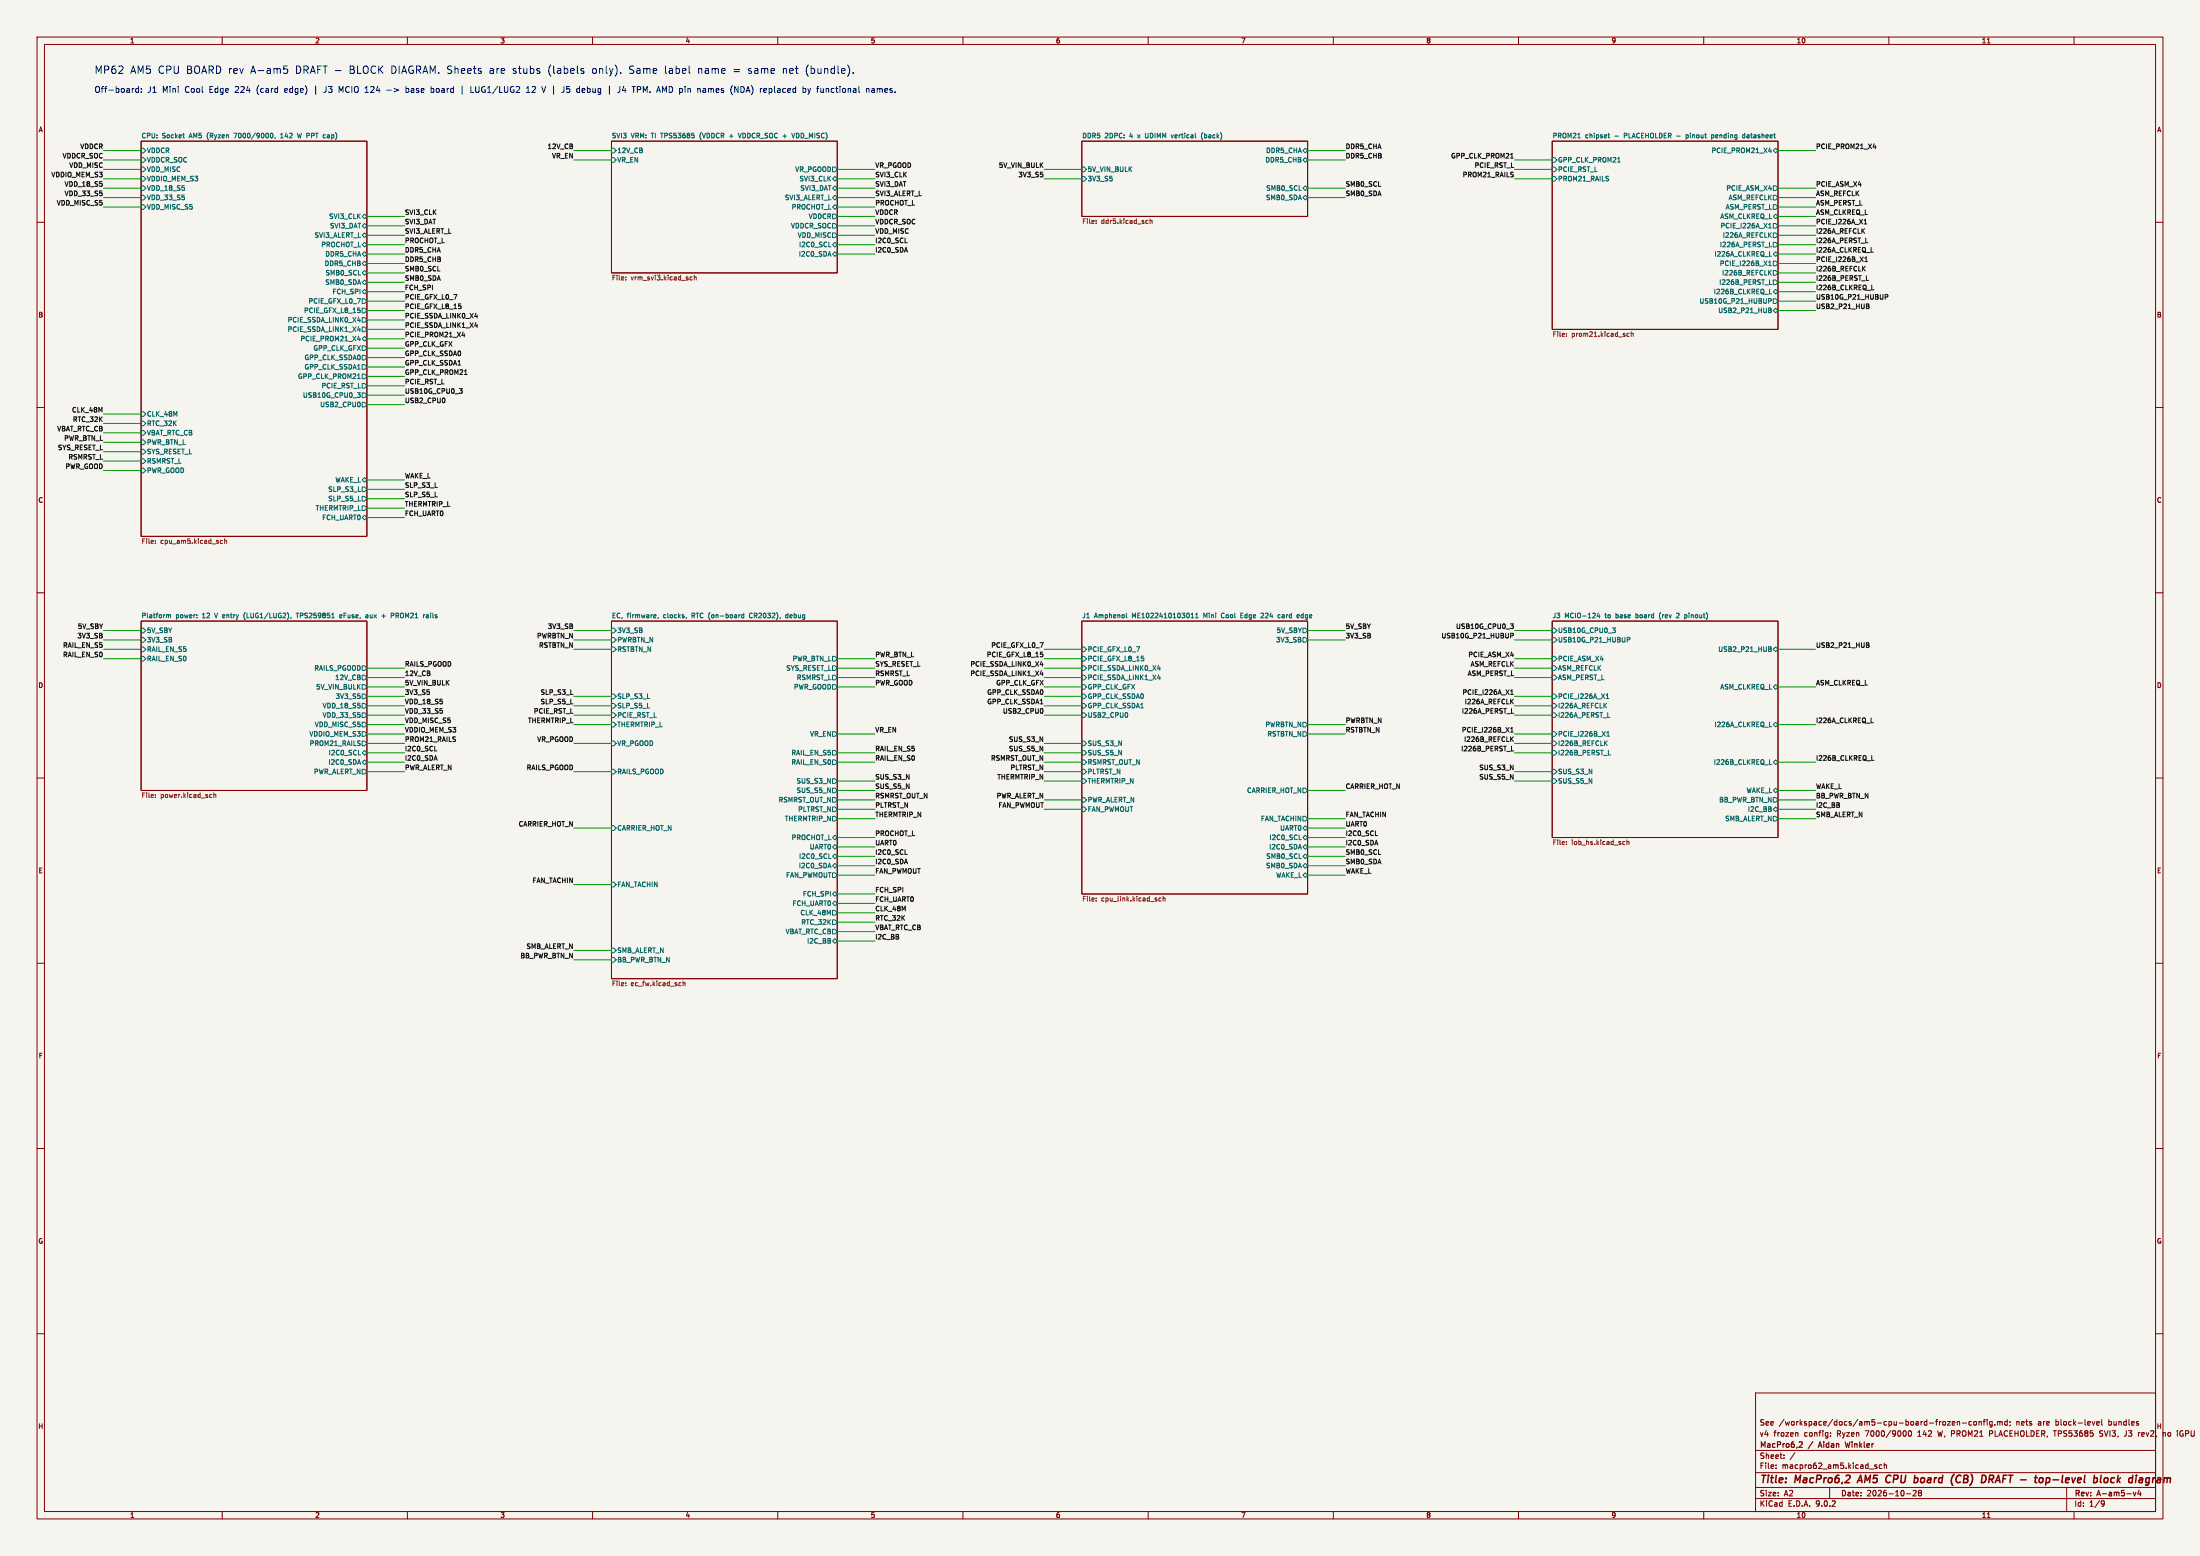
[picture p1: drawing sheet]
<svg xmlns="http://www.w3.org/2000/svg" width="594mm" height="420mm" viewBox="0 0 594 420" stroke-linecap="round" stroke-linejoin="round" font-family="sans-serif">
<path d="M0 0h594v420h-594z" fill="#f5f4ef" stroke="#f5f4ef" stroke-width=".27"/>
<g fill="none" stroke="#840000" stroke-width=".27">
<path d="M10 10h574v400h-574zM12 12h570v396h-570zM60 10v2M110 10v2M160 10v2M210 10v2M260 10v2M310 10v2M360 10v2M410 10v2M460 10v2M510 10v2"/>
<path d="M536.6 11.6h.7M560 10v2M38.1 38.1h61v106.7h-61zM165.1 38.1h61v35.6h-61zM292.1 38.1h61v20.3h-61zM419.1 38.1h61v50.8h-61zM10 60h2M582 60h2M10 110h2M582 110h2M10 160h2M38.1 167.6h61v45.8h-61z"/>
<path d="M165.1 167.6h61v96.6h-61zM292.1 167.6h61v73.7h-61zM419.1 167.6h61v58.5h-61zM582 160h2M10 210h2M582 210h2M10 260h2M582 260h2M10 310h2M582 310h2M10 360h2M474 376h108v32h-108z"/>
<path d="M582 360h2M474 397.5h108M474 391.5h108M479.5 396.2v.2M479.5 395.4v.2M481.7 393.5v.2M481.7 392.7v.2M484.6 392.1l-1.3 1.9M485.2 386.7l.3 .2v.8M494.2 387.5v.2M494.2 386.7v.2M506.7 395.4h-.3l-.2 .2v.2l.5 .1v.4h-.5"/>
<path d="M508.1 395.4h-.4l-.3 .3 .1 .6h.6M508.7 395.5l.6-.1 .1 1M508.7 394.9v1.5M514.3 386.2a.94 .94 0 0 1 0 1.5M515.4 386.3l.2-.1a.8 .8 0 0 1 .5 .7 .8 .8 0 0 1-.5 .8l-.4-.6zM528.5 383.7v1M528.5 383.8l.5-.1 .1 1M529.8 384.1h1.2M532.3 383.7h-.4l-.3 .3 .1 .6h.6M533 383.7h.4l.3 .3v.4l-.3 .3-.5-.3zM534.3 383.8l.6-.1 .1 1M534.3 383.7v1"/>
<path d="M535.5 383.7h.5M536 383.2l-.3 .2v1.3M536.5 383.2v.1M536.5 383.7v1M537.2 387h.5M537.7 386.2h-.5v1.5M537.9 383.7h-.4l-.3 .3 .1 .6h.6M537.9 383.7v1.2l-.3 .3-.4-.1M538.6 384.5v.2M539.3 383.8l.4-.1 .3 .2M539.3 383.7v1M540 383.9l.2-.2h.3l.1 1"/>
<path d="M540 383.9v.8M542 383.7h-.5l-.3 .3 .2 .6h.6M542 383.2v1.5M542.7 383.7v.2M542.7 384.6l-.1 .3M566.1 384.2l.7-.2-.1-.3h-.4l-.2 .2 .1 .7h.5M566.9 387.6l.6 .1M567.5 383.2v1.3l.2 .2M567.5 386.2h-.3l-.3 .3 .1 .3 .5 .2M574.1 386.2v1l-.4 .5M577.7 386.7h.1M578.3 386.7v.9"/>
<path d="M579 387l-.8 .2M584 386.8l.6-.1 .1 1M584 386.7v1M588.5 387l.2 .5 .5 .2M589.2 386.2h-.4l-.3 .6M60 408v2M110 408v2M160 408v2M210 408v2M260 408v2M310 408v2M360 408v2"/>
<path d="M410 408v2M460 408v2M474 404.5h108M474 401.5h108M494 401.5v3M510 408v2M514.7 403.2h1.2M516.5 402.4l.6-.1 .3 .4-.9 1.1h.9M518.2 402.9l-.2-.3 .2-.3 .6 .3-.3 .3M518.2 402.9l-.2 .3 .2 .6 .6-.3-.3-.6M518.2 402.9h.3M536.6 409.6h.7"/>
<path d="M558 401.5v6.5M560 408v2M567.6 405.1l.5 .1 .1 .7-.3 .6-.4 .1M568.2 405.7l-.6 .3"/>
</g>
<path d="M486 389.2h.5l.1 .4-.9 1.1h.9M491.1 390.2h.7M491.4 389.2l-.5 1.5M498.2 389.2l.4 1.5 .2-1.1 .3 1.1M576.7 402.8l-.4 1M577.6 402.2l-.4 1.1h.9M577.9 402.8v1" fill="none" stroke="#840000" stroke-width=".3"/>
<g fill="none" stroke="#840000" stroke-width=".4">
<path d="M502.4 398.2l-1 2M510.2 398.2l-.7 .3M527.6 397.9l-.1 .1M528.2 399.7l.5 .5 .6-.2M529.4 398.3h-.8l-.4 .8M537.6 399.2l.5 1M538.3 398.9l-.4 .3h-.8M538.3 398.6l-.3-.4h-.8l-.2 2M552.6 399l.5-.1 .4 .3-.3 .9h-.8M552.6 398.9l-.3 2M554.3 399.4h1.5M568.3 399.1l.3-.2 .5 .2v.7l-.2 .3-.5 .1-.3-.2z"/>
<path d="M570.9 399h-.7l-.3 .8 .3 .4 .6-.1M580.2 398.9l.2 .1M580.4 398.9l-.2 1.6M581.3 398.9l-.1 1.3M581.4 399.1l-.1 .1M509.5 400.1h.7"/>
</g>
<g fill="none" stroke="#006464" stroke-width=".27">
<path d="M49.3 36.4h.5M49.7 37.2h.1M73.1 36.1l.2-.1a.62 .62 0 0 1 .4 .6 .62 .62 0 0 1-.5 .6l-.2-.5zM74.3 37.2l-.1 .2M75.8 37.2h.7M76 36.1l-.2 .2M80.3 36l.3 1.2 .2-.9M196.9 36.7h1M199.3 36l.4 1.2M213.8 36l.4 1.2 .4-1.2M316.2 36.4l.3 .8M324.7 35.8a1.46 1.46 0 0 0 0 1.9"/>
<path d="M426 37.2h.7M434.1 36.4h.5M434.3 36v1l.3 .2M455.2 36.4v1.2M455.2 37.2h.2M455.4 36.4h-.2M462.1 37.2h.4M462.1 36.4v1.2M462.5 36.4h-.4M471.1 36.4h-.4l-.2 .2 .1 .6h.5M38.1 40h.6l.7 .6-.7 .7h-.6zM38.1 42.5h.6l.7 .7-.7 .6h-.6z"/>
<path d="M38.1 45.1h.6l.7 .6-.7 .7h-.6zM38.1 47.6h.6l.7 .7-.7 .6h-.6zM38.1 50.2h.6l.7 .6-.7 .6h-.6zM38.1 52.7h.6l.7 .6-.7 .7h-.6zM38.1 55.2h.6l.7 .7-.7 .6h-.6zM97.8 58.4l.6-.6 .7 .6-.7 .7zM165.1 40h.6l.7 .6-.7 .7h-.6zM165.1 42.5h.6l.7 .7-.7 .6h-.6zM224.8 45.1h.6l.7 .6-.7 .7h-.6zM224.8 48.3l.6-.7 .7 .7-.7 .6zM224.8 50.8l.6-.6 .7 .6-.7 .6zM224.8 53.3l.6-.6 .7 .6-.7 .7z"/>
<path d="M224.8 55.9l.6-.7 .7 .7-.7 .6zM224.8 57.8h.6l.7 .6-.7 .7h-.6zM292.1 45.1h.6l.7 .6-.7 .7h-.6zM292.1 47.6h.6l.7 .7-.7 .6h-.6zM351.8 40.6l.6-.6 .7 .6-.7 .7zM351.8 50.8l.6-.6 .7 .6-.7 .6zM351.8 53.3l.6-.6 .7 .6-.7 .7zM352.4 42.5l.7 .7-.7 .6-.6-.6zM419.1 42.5h.6l.7 .7-.7 .6h-.6zM419.1 45.1h.6l.7 .6-.7 .7h-.6zM419.1 47.6h.6l.7 .7-.7 .6h-.6zM436.7 43.8h.8"/>
<path d="M477.5 40.8h.8M478.1 40.4v.8M478.8 40.6l.6-.6 .7 .6-.7 .7zM478.8 50.2h.6l.7 .6-.7 .6h-.6zM478.8 52.7h.6l.7 .6-.7 .7h-.6zM478.8 55.2h.6l.7 .7-.7 .6h-.6zM478.8 58.4l.6-.6 .7 .6-.7 .7zM97.8 61l.6-.7 .7 .7-.7 .6zM97.8 63.5l.6-.6 .7 .6-.7 .6zM97.8 68.6l.6-.7 .7 .7-.7 .6zM97.8 71.1l.6-.6 .7 .6-.7 .7zM97.8 73.7l.6-.7 .7 .7-.7 .6z"/>
<path d="M97.8 76.2l.6-.6 .7 .6-.7 .6zM97.8 78.7l.6-.6 .7 .6-.7 .7zM98.4 65.4l.7 .6-.7 .7-.6-.7zM223.8 66.6h.6M224.8 60.3h.6l.7 .7-.7 .6h-.6zM224.8 62.9h.6l.7 .6-.7 .6h-.6zM224.8 68.6l.6-.7 .7 .7-.7 .6zM225.4 65.4l.7 .6-.7 .7-.6-.7zM477.5 61.5h.8M477.5 60.6l.4-.3v1.2M477.5 70.8l.4-.4v1.3M477.5 71.7h.8"/>
<path d="M477.7 63.4l.6 .7M477.7 73.5l.6 .7M477.8 66.6h.6M477.8 69.2h.6M477.8 76.8h.6M477.8 79.3h.6M478.3 62.8l-.8 .7M478.3 73l-.8 .7M478.8 60.3h.6l.7 .7-.7 .6h-.6zM478.8 62.9h.6l.7 .6-.7 .6h-.6zM478.8 65.4h.6l.7 .6-.7 .7h-.6zM478.8 68.6l.6-.7 .7 .7-.7 .6z"/>
<path d="M478.8 70.5h.6l.7 .6-.7 .7h-.6zM478.8 73h.6l.7 .7-.7 .6h-.6zM478.8 75.6h.6l.7 .6-.7 .6h-.6zM478.8 78.7l.6-.6 .7 .6-.7 .7zM96.5 86.5h.8M96.5 89.1h.8M96.5 91.6h.8M96.6 83.1h.6M97.1 83.7v.6M97.1 86.1v.8M97.1 88.6v.9M97.1 91.2v.8"/>
<path d="M97.8 80.6h.6l.7 .7-.7 .6h-.6zM97.8 83.2h.6l.7 .6-.7 .7h-.6zM97.8 85.7h.6l.7 .7-.7 .6h-.6zM97.8 88.3h.6l.7 .6-.7 .6h-.6zM97.8 91.4l.6-.6 .7 .6-.7 .7zM97.8 93.3h.6l.7 .7-.7 .6h-.6zM97.8 95.9h.6l.7 .6-.7 .7h-.6zM97.8 98.4h.6l.7 .7-.7 .6h-.6zM477.5 83.1l.6 .2 .1 .2-.2 .2M477.5 80.6h.5l.3 .2-.2 .4-.6 .1M477.5 83.7h.5M478 83.7l.3 .3-.1 .3-.7 .1"/>
<path d="M478.8 80.6h.6l.7 .7-.7 .6h-.6zM478.8 83.8l.6-.6 .7 .6-.7 .7zM38.1 111.1h.6l.7 .7-.7 .6h-.6zM38.1 113.7h.6l.7 .6-.7 .6h-.6zM38.1 116.2h.6l.7 .6-.7 .7h-.6zM38.1 118.7h.6l.7 .7-.7 .6h-.6zM96.5 106h.8l-.5 .5 .4 .1 .1 .4-.6 .3M96.5 102.2h.8M97.2 108.8v.8M97.8 101h.6l.7 .6-.7 .6h-.6zM97.8 103.5h.6l.7 .6-.7 .7h-.6zM97.8 106h.6l.7 .7-.7 .6h-.6z"/>
<path d="M97.8 108.6h.6l.7 .6-.7 .7h-.6zM38.1 121.3h.6l.7 .6-.7 .7h-.6zM38.1 123.8h.6l.7 .7-.7 .6h-.6zM38.1 126.4h.6l.7 .6-.7 .6h-.6zM97.8 129.5l.6-.6 .7 .6-.7 .7zM97.8 131.4h.6l.7 .7-.7 .6h-.6zM97.8 134h.6l.7 .6-.7 .7h-.6zM97.8 136.5h.6l.7 .7-.7 .6h-.6zM97.8 139.7l.6-.6 .7 .6-.7 .6zM38.1 169.5h.6l.7 .7-.7 .6h-.6zM38.1 172.1h.6l.7 .6-.7 .7h-.6zM38.1 174.6h.6l.7 .7-.7 .6h-.6z"/>
<path d="M38.1 177.2h.6l.7 .6-.7 .6h-.6zM45.2 165.9l.3 .2M45.5 166.1l.5-.1 .1 .8M45.5 166.1v.7M66 165.7v1.2M78.6 166.7l-.1 .2M79.9 165.5h.8M80.3 165.5v1.3M92.3 166l-.4-.1-.2 .2 .1 .6h.5M92.3 166.2l-.6 .1M97.8 179.7h.6l.7 .6-.7 .7h-.6zM98.8 166h.5v.8"/>
<path d="M99.3 166.2l-.6 .3 .2 .3 .4-.1M103.1 166.3h1M103.6 165.8v1M105.6 165.5h.5l.3 .2-.2 .4-.6 .1M115.1 166h.5l.1 .8M115.7 166.2l-.6 .3 .1 .3 .5-.1M165.1 169.5h.6l.7 .7-.7 .6h-.6zM165.1 172.1h.6l.7 .6-.7 .7h-.6zM165.1 174.6h.6l.7 .7-.7 .6h-.6zM176.9 165.9l.2 .3-.6 .1M177.1 166.7l-.2 .1M177.7 166.7l-.1 .2"/>
<path d="M185.3 166.7l-.1 .2M200.8 166l-.3-.1-.3 .3 .1 .5h.5M200.8 165.5v1.3M202.6 165.6l-.3 .4 .3 .7M212.6 165.9l-.5 .3 .1 .4 .4 .2M224.8 177.2h.6l.7 .6-.7 .6h-.6zM224.8 179.7h.6l.7 .6-.7 .7h-.6zM292.1 174.6h.6l.7 .7-.7 .6h-.6zM292.1 177.2h.6l.7 .6-.7 .6h-.6zM292.1 179.7h.6l.7 .6-.7 .7h-.6zM304.1 165.5v1.1l.2 .2M308.2 177.1h.6"/>
<path d="M308.7 177.7v.6M321.6 166.8h.7M321.6 165.9l.4-.4v1.3M322.8 166.8h.7M322.8 165.9l.4-.4v1.3M335 166.1h.4M335.6 165.5h-.6v1.3h.6M340.9 165.5l-.4 .1M341.1 166l-.7 .8h.8M345.7 166l-.4-.1-.2 .3 .1 .5h.5M350.2 166.3l.6-.1-.1-.2-.3-.1-.2 .2 .1 .6h.4M351.8 169.5h.6l.7 .7-.7 .6h-.6z"/>
<path d="M351.8 172.1h.6l.7 .6-.7 .7h-.6zM419.1 169.5h.6l.7 .7-.7 .6h-.6zM419.1 172.1h.6l.7 .6-.7 .7h-.6zM419.1 177.2h.6l.7 .6-.7 .6h-.6zM419.1 179.7h.6l.7 .6-.7 .7h-.6zM431.5 165.4l-.3 .9h.8M431.8 165.9v.9M435.4 169.5h.7l-.4 .5 .4 .1v.4l-.6 .3M439.3 172h.5l.3 .3-.1 .3-.7 .1M448.2 165.7v1.2M453.1 165.5l-.5 .1M453.3 166l-.7 .8h.8"/>
<path d="M455 165.9l.4 .1M455.4 166.6l-.4 .2M477.5 174.6l.6 .1 .1 .2-.2 .3M477.5 175.2h.5M478 175.2l.3 .2-.1 .3-.7 .1M478.8 175.3l.6-.7 .7 .7-.7 .6zM97.8 182.2h.6l.7 .7-.7 .6h-.6zM97.8 184.8h.6l.7 .6-.7 .7h-.6zM97.8 187.3h.6l.7 .7-.7 .6h-.6zM97.8 189.9h.6l.7 .6-.7 .6h-.6zM97.8 192.4h.6l.7 .6-.7 .7h-.6zM97.8 194.9h.6l.7 .7-.7 .6h-.6z"/>
<path d="M97.8 197.5h.6l.7 .6-.7 .7h-.6zM165.1 187.3h.6l.7 .7-.7 .6h-.6zM165.1 189.9h.6l.7 .6-.7 .6h-.6zM165.1 192.4h.6l.7 .6-.7 .7h-.6zM165.1 194.9h.6l.7 .7-.7 .6h-.6zM224.8 182.2h.6l.7 .7-.7 .6h-.6zM224.8 184.8h.6l.7 .6-.7 .7h-.6zM224.8 197.5h.6l.7 .6-.7 .7h-.6zM292.1 182.2h.6l.7 .7-.7 .6h-.6zM292.1 184.8h.6l.7 .6-.7 .7h-.6zM292.1 187.3h.6l.7 .7-.7 .6h-.6zM292.1 189.9h.6l.7 .6-.7 .6h-.6z"/>
<path d="M292.1 192.4h.6l.7 .6-.7 .7h-.6zM304.4 192.6v.8M312.5 180.5h.8M312.5 183h.8M313.1 180.1v.8M313.1 182.6v.9M351.8 194.9h.6l.7 .7-.7 .6h-.6zM351.8 197.5h.6l.7 .6-.7 .7h-.6zM419.1 182.2h.6l.7 .7-.7 .6h-.6zM419.1 187.3h.6l.7 .7-.7 .6h-.6zM419.1 189.9h.6l.7 .6-.7 .6h-.6zM419.1 192.4h.6l.7 .6-.7 .7h-.6z"/>
<path d="M419.1 197.5h.6l.7 .6-.7 .7h-.6zM433.2 190.4l.6 .7M433.7 188.5h.7M433.7 187.6l.3-.3v1.2M433.8 189.8l-.7 .7M433.8 198.7h.8M433.8 197.8l.4-.4v1.3M434 200l-.8 .7M434.1 193.6h.6M477.8 196.2h.6M478.8 185.4l.6-.6 .7 .6-.7 .7zM478.8 195.6l.6-.7 .7 .7-.7 .6z"/>
<path d="M96.8 203.8h.6M97.8 200h.6l.7 .7-.7 .6h-.6zM97.8 203.2l.6-.6 .7 .6-.7 .6zM97.8 205.7l.6-.6 .7 .6-.7 .7zM97.8 207.6h.6l.7 .7-.7 .6h-.6zM165.1 200h.6l.7 .7-.7 .6h-.6zM165.1 207.6h.6l.7 .7-.7 .6h-.6zM224.8 202.6h.6l.7 .6-.7 .6h-.6zM224.8 205.1h.6l.7 .6-.7 .7h-.6zM224.8 210.2h.6l.7 .6-.7 .7h-.6zM224.8 212.7h.6l.7 .7-.7 .6h-.6zM224.8 215.3h.6l.7 .6-.7 .6h-.6z"/>
<path d="M224.8 217.8h.6l.7 .6-.7 .7h-.6zM292.1 200h.6l.7 .7-.7 .6h-.6zM292.1 202.6h.6l.7 .6-.7 .6h-.6zM292.1 205.1h.6l.7 .6-.7 .7h-.6zM292.1 207.6h.6l.7 .7-.7 .6h-.6zM292.1 210.2h.6l.7 .6-.7 .7h-.6zM292.1 215.3h.6l.7 .6-.7 .6h-.6zM292.1 217.8h.6l.7 .6-.7 .7h-.6zM351.8 212.7h.6l.7 .7-.7 .6h-.6zM419.1 200h.6l.7 .7-.7 .6h-.6zM419.1 202.6h.6l.7 .6-.7 .6h-.6zM419.1 207.6h.6l.7 .7-.7 .6h-.6z"/>
<path d="M419.1 210.2h.6l.7 .6-.7 .7h-.6zM433.4 200.5l.6 .7M434.3 203.8h.6M477.8 206.3h.6M478.8 205.7l.6-.6 .7 .6-.7 .7zM478.8 213.4l.6-.7 .7 .7-.7 .6zM478.8 215.3h.6l.7 .6-.7 .6h-.6zM479.4 217.8l.7 .6-.7 .7-.6-.7zM165.1 222.9h.6l.7 .6-.7 .7h-.6zM165.1 238.1h.6l.7 .7-.7 .6h-.6zM223.8 231.7h.6M224.8 220.3h.6l.7 .7-.7 .6h-.6z"/>
<path d="M224.8 226.1l.6-.7 .7 .7-.7 .6zM224.8 228.6l.6-.6 .7 .6-.7 .6zM224.8 231.1l.6-.6 .7 .6-.7 .7zM224.8 233.7l.6-.7 .7 .7-.7 .6zM224.8 235.6h.6l.7 .6-.7 .7h-.6zM350.8 226.6h.6M351.8 220.3h.6l.7 .7-.7 .6h-.6zM351.8 223.5l.6-.6 .7 .6-.7 .7zM351.8 226.1l.6-.7 .7 .7-.7 .6zM351.8 228.6l.6-.6 .7 .6-.7 .6zM351.8 231.1l.6-.6 .7 .6-.7 .7zM351.8 233.7l.6-.7 .7 .7-.7 .6z"/>
<path d="M351.8 236.2l.6-.6 .7 .6-.7 .7zM478.8 220.3h.6l.7 .7-.7 .6h-.6zM165.1 255.9h.6l.7 .6-.7 .7h-.6zM165.1 258.4h.6l.7 .7-.7 .6h-.6zM224.8 243.8l.6-.6 .7 .6-.7 .7zM224.8 245.7h.6l.7 .7-.7 .6h-.6zM224.8 248.3h.6l.7 .6-.7 .7h-.6zM224.8 250.8h.6l.7 .7-.7 .6h-.6zM224.8 254l.6-.6 .7 .6-.7 .6zM225.4 240.7l.7 .6-.7 .6-.6-.6z"/>
</g>
<g fill="none" stroke="#725600" stroke-width=".27">
<path d="M295.9 59.5v.2M309.6 59.5h.4M310.5 59.6l.5-.1 .1 .8M310.5 59.1v1.2M168.9 75.5v.1M168.9 74.8v.1M186.9 74.8l-.4-.1-.2 .3 .1 .5h.5M187.5 74.8h.4l.1 .8M187.5 74.3v1.3M295.9 60.2v.1M310 60.3h-.4M422.9 90v.1"/>
<path d="M422.9 90.7v.1M439.9 90h-.4l-.2 .2 .1 .6h.5M440.4 90.1l.5-.1 .1 .8M440.4 89.5v1.3M41.9 146.6v.1M41.9 145.9h.1M41.9 145.9v.1M60.1 145.9l-.4-.1-.2 .3 .1 .5h.5M60.6 146l.5-.1 .1 .8M60.6 145.4v1.3M41.9 214.5h.1M41.9 215.2v.1"/>
<path d="M56.8 214.4l.4 .1M57.2 215.2l-.4 .1M57.7 214.5h.5l.1 .8M57.7 214v1.3M422.9 227.9v.1M422.9 227.2v.1M438.4 227.1l.3 .1M438.7 227.9l-.3 .1M439.3 227.2h.5v.8M439.3 226.7v1.3M295.9 243.1v.1M295.9 242.4v.1"/>
<path d="M313.5 242.4h-.4l-.2 .2 .1 .6h.5M314 242.5l.5-.1 .1 .8M314 241.9v1.3M168.9 265.3v.1M168.9 266v.1M183.8 265.2l.1 .1M183.9 266l-.1 .1M184.4 264.8v1.3M184.4 265.3h.5l.1 .8"/>
</g>
<g fill="none" stroke="#0f0f0f" stroke-width=".27">
<path d="M505.7 39.7h.8M506.3 39.3v.8M407.9 42.7h.7M503.3 59.5l.4-.3v1.2M244.4 65.5h.6M502.9 62.3l.5 .7M503.1 72.4l.5 .7M503.3 60.4h.7M503.4 61.7l-.7 .7M503.5 70.6h.7M503.5 69.7l.4-.4v1.3M503.6 71.9l-.7 .7"/>
<path d="M503.7 65.5h.7M503.9 75.7h.6M505.2 68.1h.6M505.4 78.2h.6M509 79.5h.5l.2 .2-.1 .4-.6 .1M123.8 82h.6M124.4 82.6v.6M124.7 90.5h.8M125.3 90.1v.8M128.2 85.4h.8M128.2 88h.8M128.8 85v.8"/>
<path d="M128.8 87.5v.9M503.9 82l.6 .2 .1 .2-.2 .2M503.9 82.6h.5M504.4 82.6l.3 .3-.1 .3-.7 .1M120.1 107.7v.8M124 104.9h.8l-.4 .5 .3 .1 .1 .4-.6 .3M125.4 101.1h.7M280.9 179.4h.8M280.9 176h.6M281.5 176.6v.6M281.5 179v.8M407.8 168.4h.8l-.4 .5 .3 .1 .1 .4-.6 .3"/>
<path d="M407.9 170.9h.5l.2 .3-.1 .3-.6 .1M503.9 173.5l.6 .1 .1 .2-.2 .3M503.9 174.1h.5M504.4 174.1l.3 .2-.1 .3-.7 .1M280.9 181.9h.8M281.5 181.5v.9M281.5 191.5v.8M407.9 187.4h.7M407.9 186.5l.3-.3v1.2M407.9 196.7l.3-.4v1.3M407.9 197.6h.7M408.1 199.4l.5 .7"/>
<path d="M408.1 189.3l.5 .7M408.1 192.5h.6M408.6 198.9l-.7 .7M408.6 188.7l-.7 .7M505.2 195.1h.6M117.4 202.7h.6M408.1 202.7h.6M505.4 205.2h.6M244.4 230.6h.6M371.4 225.5h.6"/>
</g>
<g fill="none" stroke="#009600" stroke-width=".27">
<path d="M27.9 48.3h10.2M27.9 45.7h10.2M27.9 55.9h10.2M27.9 53.3h10.2M27.9 50.8h10.2M27.9 40.6h10.2M27.9 43.2h10.2M99.1 58.4h10.1M154.9 40.6h10.2M154.9 43.2h10.2M226.1 48.3h10.1M226.1 45.7h10.1"/>
<path d="M226.1 58.4h10.1M226.1 55.9h10.1M226.1 53.3h10.1M226.1 50.8h10.1M281.9 48.3h10.2M281.9 45.7h10.2M353.1 53.3h10.1M353.1 50.8h10.1M353.1 40.6h10.1M353.1 43.2h10.1M408.9 48.3h10.2M408.9 45.7h10.2"/>
<path d="M408.9 43.2h10.2M480.1 58.4h10.1M480.1 55.9h10.1M480.1 53.3h10.1M480.1 50.8h10.1M480.1 40.6h10.1M99.1 68.6h10.1M99.1 61h10.1M99.1 63.5h10.1M99.1 66h10.1M99.1 76.2h10.1M99.1 78.7h10.1"/>
<path d="M99.1 73.7h10.1M99.1 71.1h10.1M226.1 68.6h10.1M226.1 61h10.1M226.1 63.5h10.1M226.1 66h10.1M480.1 68.6h10.1M480.1 61h10.1M480.1 63.5h10.1M480.1 66h10.1M480.1 76.2h10.1M480.1 78.7h10.1"/>
<path d="M480.1 73.7h10.1M480.1 71.1h10.1M99.1 83.8h10.1M99.1 81.3h10.1M99.1 86.4h10.1M99.1 88.9h10.1M99.1 91.4h10.1M99.1 94h10.1M99.1 96.5h10.1M99.1 99.1h10.1M480.1 83.8h10.1M480.1 81.3h10.1"/>
<path d="M27.9 111.8h10.2M27.9 114.3h10.2M27.9 116.8h10.2M27.9 119.4h10.2M99.1 109.2h10.1M99.1 106.7h10.1M99.1 101.6h10.1M99.1 104.1h10.1M27.9 127h10.2M27.9 124.5h10.2M27.9 121.9h10.2M99.1 129.5h10.1"/>
<path d="M99.1 132.1h10.1M99.1 134.6h10.1M99.1 137.2h10.1M99.1 139.7h10.1M27.9 175.3h10.2M27.9 172.7h10.2M27.9 170.2h10.2M27.9 177.8h10.2M154.9 175.3h10.2M154.9 172.7h10.2M154.9 170.2h10.2M226.1 177.8h10.1"/>
<path d="M281.9 175.3h10.2M281.9 177.8h10.2M353.1 172.7h10.1M353.1 170.2h10.1M408.9 172.7h10.2M408.9 170.2h10.2M408.9 177.8h10.2M480.1 175.3h10.1M99.1 198.1h10.1M99.1 195.6h10.1M99.1 180.3h10.1M99.1 182.9h10.1"/>
<path d="M99.1 185.4h10.1M99.1 188h10.1M99.1 190.5h10.1M99.1 193h10.1M154.9 195.6h10.2M154.9 188h10.2M154.9 190.5h10.2M154.9 193h10.2M226.1 198.1h10.1M226.1 180.3h10.1M226.1 182.9h10.1M226.1 185.4h10.1"/>
<path d="M281.9 180.3h10.2M281.9 182.9h10.2M281.9 185.4h10.2M281.9 188h10.2M281.9 190.5h10.2M281.9 193h10.2M353.1 198.1h10.1M353.1 195.6h10.1M408.9 198.1h10.2M408.9 180.3h10.2M408.9 182.9h10.2M408.9 188h10.2"/>
<path d="M408.9 190.5h10.2M408.9 193h10.2M480.1 195.6h10.1M480.1 185.4h10.1M99.1 205.7h10.1M99.1 203.2h10.1M99.1 200.7h10.1M99.1 208.3h10.1M154.9 200.7h10.2M154.9 208.3h10.2M226.1 215.9h10.1M226.1 205.7h10.1"/>
<path d="M226.1 218.4h10.1M226.1 203.2h10.1M226.1 210.8h10.1M226.1 213.4h10.1M281.9 215.9h10.2M281.9 205.7h10.2M281.9 218.4h10.2M281.9 203.2h10.2M281.9 200.7h10.2M281.9 210.8h10.2M281.9 208.3h10.2M353.1 213.4h10.1"/>
<path d="M408.9 203.2h10.2M408.9 200.7h10.2M408.9 210.8h10.2M408.9 208.3h10.2M480.1 215.9h10.1M480.1 205.7h10.1M480.1 218.4h10.1M480.1 213.4h10.1M154.9 223.5h10.2M154.9 238.8h10.2M226.1 233.7h10.1M226.1 236.2h10.1"/>
<path d="M226.1 221h10.1M226.1 226.1h10.1M226.1 228.6h10.1M226.1 231.1h10.1M353.1 233.7h10.1M353.1 236.2h10.1M353.1 221h10.1M353.1 226.1h10.1M353.1 228.6h10.1M353.1 231.1h10.1M353.1 223.5h10.1M480.1 221h10.1"/>
<path d="M154.9 259.1h10.2M154.9 256.5h10.2M226.1 241.3h10.1M226.1 243.8h10.1M226.1 246.4h10.1M226.1 248.9h10.1M226.1 251.5h10.1M226.1 254h10.1"/>
</g>
<g fill="none" stroke="#0000c2" stroke-width=".27">
<path d="M76.6 17.8h1M76.6 18.7l.7-.1 .4 .4-.2 .7h-.9M157.4 19.2l.3 .2-.3 .4M157.4 18.5l.2 .1M230.4 19.6v.2M36 23.9h.2M37.4 24l-.5-.1-.3 .3 .2 .7h.6M37.4 23.3v1.6M38.1 24.8v.1M38.1 24v.1M87.8 24.9h-.4M92.1 24.5l-.5-1.2v1.6"/>
<path d="M104.4 24.3h1.3M109.6 24h.7M109.6 23.3v1.6M110.3 24.8l-.7 .1M116.4 24l.5-.1 .3 .3-.2 .7h-.6M124.8 23.2v2.3M127.1 23.3v1.6h.8M142.1 24.9h1M142.1 23.8l.5-.5v1.6M147.3 23.3l-.5 1.6M153 24.8l.6 .1M153.8 23.3h-.8v.8l.6-.1"/>
<path d="M157.7 23.9l-.5 .2v.8h.5M157.9 24.3l-.7 .1M168.4 23.3l-.3 1.1h.9M168.8 23.9v1M172.1 23.3h.6l.3 .4M173 23.9l-.3 .3h-.6M190 23.9l.5 .2v.8M190.5 24.9h-.5M190.5 24.3h-.5M197.8 23.1l-.1 .1M198.4 23.3l.9 1.6v-1.6M207.7 24h.6"/>
<path d="M207.7 24.9h.6M207.7 23.9v1.6M218.1 23.9l.4 1M218.5 24.9l-.4 .6M218.9 23.9l-.4 1M223.5 23.9l.2 .2M234.6 24v.9M235.4 24h.6l.1 .9M236.1 24.3l-.8 .3 .3 .3h.5M236.8 23.9v1M237.3 23.9l-.5 .1"/>
</g>
<g font-size="2.8" fill="#0000c2">
<text x="25.4" y="20.1">MP62</text>
<text x="35.1" y="20.1">AM5 CPU BOARD rev</text>
<text x="67.7" y="20.1">A-am5</text>
<text x="79.8" y="20.1">DRAFT -</text>
<text x="94.4" y="20.1">BLOCK DIAGRAM. Sheets</text>
<text x="132.4" y="20.1">are</text>
<text x="138.8" y="20.1">stubs</text>
<text x="148.3" y="20.1">(labels</text>
<text x="160.3" y="20.1">only).</text>
<text x="170.4" y="20.1">Same</text>
<text x="180" y="20.1">label</text>
<text x="189" y="20.1">name</text>
<text x="198.6" y="20.1">=</text>
<text x="202.7" y="20.1">same</text>
<text x="212.1" y="20.1">net</text>
<text x="218.3" y="20.1">(bundle).</text>
</g>
<g font-size="2.8" fill="#840000">
<text x="475" y="400.9">Title:</text>
<text x="484.7" y="400.9">MacPro6,2</text>
<text x="502.6" y="400.9">AM5</text>
<text x="510.8" y="400.9">CPU</text>
<text x="519.3" y="400.9">board</text>
<text x="530.1" y="400.9">(CB)</text>
<text x="539" y="400.9">DRAFT -</text>
<text x="555.1" y="400.9">top-level</text>
<text x="571.7" y="400.9">block</text>
<text x="582.1" y="400.9">diagram</text>
</g>
<g font-size="2.2" fill="#0000c2">
<text x="25.4" y="25.2">Off-board:</text>
<text x="39.8" y="25.2">J1</text>
<text x="43.9" y="25.2">Mini</text>
<text x="50" y="25.2">Cool</text>
<text x="56.7" y="25.2">Edge</text>
<text x="63.8" y="25.2">224</text>
<text x="69.7" y="25.2">(card</text>
<text x="77.4" y="25.2">edge)</text>
<text x="85.5" y="25.2">|</text>
<text x="88.3" y="25.2">J3</text>
<text x="92.4" y="25.2">MCIO 124</text>
<text x="105.6" y="25.2">-&gt;</text>
<text x="110.9" y="25.2">base</text>
<text x="117.8" y="25.2">board</text>
<text x="128.9" y="25.2">LUG1/LUG2</text>
<text x="144.1" y="25.2">12</text>
<text x="148.5" y="25.2">V</text>
<text x="151.2" y="25.2">|</text>
<text x="154.1" y="25.2">J5</text>
<text x="158.2" y="25.2">debug</text>
<text x="166.7" y="25.2">|</text>
<text x="169.6" y="25.2">J4</text>
<text x="173.7" y="25.2">TPM. AMD pin</text>
<text x="191.6" y="25.2">names</text>
<text x="200.7" y="25.2">(NDA)</text>
<text x="208.8" y="25.2">replaced</text>
<text x="220.4" y="25.2">by</text>
<text x="224.5" y="25.2">functional</text>
<text x="237.9" y="25.2">names.</text>
</g>
<g font-size="2.1" fill="#840000">
<text x="475" y="388">v4</text>
<text x="475" y="385">See</text>
<text x="478.9" y="388">frozen</text>
<text x="480.3" y="385">/workspace/docs/am5-cpu-board-frozen-config.md;</text>
<text x="487.2" y="388">config:</text>
<text x="496.1" y="388">Ryzen</text>
<text x="503.9" y="388">7000/9000</text>
<text x="518.2" y="388">142</text>
<text x="523.8" y="388">W, PROM21</text>
<text x="538" y="388">PLACEHOLDER, TPS53685</text>
<text x="544.4" y="385">nets</text>
<text x="550.4" y="385">are</text>
<text x="555.3" y="385">block-level</text>
<text x="568.1" y="388">SVI3,</text>
<text x="569.7" y="385">bundles</text>
<text x="574.9" y="388">J3</text>
<text x="578.8" y="388">rev2,</text>
<text x="585.6" y="388">no</text>
<text x="589.6" y="388">iGPU</text>
<text x="475" y="394">Sheet:</text>
<text x="475" y="391.2">MacPro6,2</text>
<text x="488.5" y="391.2">/</text>
<text x="491.8" y="391.2">Aidan</text>
<text x="499.6" y="391.2">Winkler</text>
<text x="475" y="396.7">File:</text>
<text x="481.1" y="396.7">macpro62_am5.kicad_sch</text>
<text x="475" y="406.9">KiCad</text>
<text x="475" y="404.1">Size:</text>
<text x="481.7" y="404.1">A2</text>
<text x="482.7" y="406.9">E.D.A.</text>
<text x="490.3" y="406.9">9.0.2</text>
<text x="497" y="404.1">Date:</text>
<text x="504" y="404.1">2026-10-28</text>
<text x="560" y="404.3">Rev:</text>
<text x="560" y="406.9">Id:</text>
<text x="564.1" y="406.9">1/9</text>
<text x="566.4" y="404.3">A-am5-v4</text>
</g>
<g font-size="1.8" fill="#840000">
<text x="35" y="11.9">1</text>
<text x="85" y="11.9">2</text>
<text x="135" y="11.9">3</text>
<text x="185" y="11.9">4</text>
<text x="235" y="11.9">5</text>
<text x="285" y="11.9">6</text>
<text x="335" y="11.9">7</text>
<text x="385" y="11.9">8</text>
<text x="435" y="11.9">9</text>
<text x="485" y="11.9">10</text>
<text x="535" y="11.9">11</text>
<text x="10.3" y="35.9">A</text>
<text x="582.3" y="35.9">A</text>
<text x="10.3" y="85.9">B</text>
<text x="582.3" y="85.9">B</text>
<text x="10.3" y="135.9">C</text>
<text x="582.3" y="135.9">C</text>
<text x="10.3" y="185.9">D</text>
<text x="582.3" y="185.9">D</text>
<text x="10.3" y="235.9">E</text>
<text x="582.3" y="235.9">E</text>
<text x="10.3" y="285.9">F</text>
<text x="582.3" y="285.9">F</text>
<text x="10.3" y="335.9">G</text>
<text x="582.3" y="335.9">G</text>
<text x="10.2" y="385.9">H</text>
<text x="582.2" y="385.9">H</text>
<text x="35" y="409.9">1</text>
<text x="85" y="409.9">2</text>
<text x="135" y="409.9">3</text>
<text x="185" y="409.9">4</text>
<text x="235" y="409.9">5</text>
<text x="285" y="409.9">6</text>
<text x="335" y="409.9">7</text>
<text x="385" y="409.9">8</text>
<text x="435" y="409.9">9</text>
<text x="485" y="409.9">10</text>
<text x="535" y="409.9">11</text>
</g>
<g font-size="1.8" fill="#0f0f0f">
<text x="21.6" y="40.3">VDDCR</text>
<text x="147.7" y="40.3">12V_CB</text>
<text x="363.2" y="40.3">DDR5_CHA</text>
<text x="490.2" y="40.3">PCIE_PROM21_X4</text>
<text x="13.8" y="47.9">VDDIO_MEM_S3</text>
<text x="16.8" y="42.8">VDDCR_SOC</text>
<text x="18.6" y="45.4">VDD_MISC</text>
<text x="148.9" y="42.8">VR_EN</text>
<text x="236.2" y="45.4">VR_PGOOD</text>
<text x="236.2" y="47.9">SVI3_CLK</text>
<text x="269.6" y="45.4">5V_VIN_BULK</text>
<text x="274.8" y="47.9">3V3_S5</text>
<text x="363.2" y="42.8">DDR5_CHB</text>
<text x="391.7" y="42.8">GPP_CLK_PROM21</text>
<text x="394.8" y="47.9">PROM21_RAILS</text>
<text x="398" y="45.4">PCIE_RST_L</text>
<text x="17.3" y="50.5">VDD_18_S5</text>
<text x="17.3" y="53">VDD_33_S5</text>
<text x="236.2" y="50.5">SVI3_DAT</text>
<text x="236.2" y="53">SVI3_ALERT_L</text>
<text x="363.2" y="50.5">SMB0_SCL</text>
<text x="363.2" y="53">SMB0_SDA</text>
<text x="490.2" y="53">ASM_REFCLK</text>
<text x="490.2" y="50.5">PCIE_ASM_X4</text>
<text x="15.2" y="55.5">VDD_MISC_S5</text>
<text x="109.2" y="58.1">SVI3_CLK</text>
<text x="236.2" y="58.1">VDDCR</text>
<text x="236.2" y="55.5">PROCHOT_L</text>
<text x="490.2" y="58.1">ASM_CLKREQ_L</text>
<text x="490.2" y="55.5">ASM_PERST_L</text>
<text x="109.2" y="60.6">SVI3_DAT</text>
<text x="109.2" y="63.2">SVI3_ALERT_L</text>
<text x="109.2" y="65.7">PROCHOT_L</text>
<text x="236.2" y="60.6">VDDCR_SOC</text>
<text x="236.2" y="63.2">VDD_MISC</text>
<text x="236.2" y="65.7">I2C0_SCL</text>
<text x="490.2" y="65.7">I226A_PERST_L</text>
<text x="490.2" y="63.2">I226A_REFCLK</text>
<text x="490.2" y="60.6">PCIE_I226A_X1</text>
<text x="109.2" y="68.2">DDR5_CHA</text>
<text x="109.2" y="70.8">DDR5_CHB</text>
<text x="236.2" y="68.2">I2C0_SDA</text>
<text x="490.2" y="70.8">PCIE_I226B_X1</text>
<text x="490.2" y="68.2">I226A_CLKREQ_L</text>
<text x="109.2" y="73.3">SMB0_SCL</text>
<text x="109.2" y="75.9">SMB0_SDA</text>
<text x="490.2" y="75.9">I226B_PERST_L</text>
<text x="490.2" y="73.3">I226B_REFCLK</text>
<text x="109.2" y="78.4">FCH_SPI</text>
<text x="109.2" y="83.5">PCIE_GFX_L8_15</text>
<text x="109.2" y="80.9">PCIE_GFX_L0_7</text>
<text x="490.2" y="78.4">I226B_CLKREQ_L</text>
<text x="490.2" y="83.5">USB2_P21_HUB</text>
<text x="490.2" y="80.9">USB10G_P21_HUBUP</text>
<text x="109.2" y="86">PCIE_SSDA_LINK0_X4</text>
<text x="109.2" y="88.6">PCIE_SSDA_LINK1_X4</text>
<text x="109.2" y="91.1">PCIE_PROM21_X4</text>
<text x="109.2" y="93.6">GPP_CLK_GFX</text>
<text x="109.2" y="96.2">GPP_CLK_SSDA0</text>
<text x="109.2" y="101.3">GPP_CLK_PROM21</text>
<text x="109.2" y="98.7">GPP_CLK_SSDA1</text>
<text x="109.2" y="106.3">USB10G_CPU0_3</text>
<text x="109.2" y="103.8">PCIE_RST_L</text>
<text x="19.3" y="111.4">CLK_48M</text>
<text x="19.6" y="114">RTC_32K</text>
<text x="109.2" y="108.9">USB2_CPU0</text>
<text x="15.3" y="116.5">VBAT_RTC_CB</text>
<text x="17.2" y="119">PWR_BTN_L</text>
<text x="15.5" y="121.6">SYS_RESET_L</text>
<text x="18.4" y="124.1">RSMRST_L</text>
<text x="17.6" y="126.7">PWR_GOOD</text>
<text x="109.2" y="131.7">SLP_S3_L</text>
<text x="109.2" y="129.2">WAKE_L</text>
<text x="109.2" y="136.8">THERMTRIP_L</text>
<text x="109.2" y="134.3">SLP_S5_L</text>
<text x="109.2" y="139.4">FCH_UART0</text>
<text x="20.8" y="172.4">3V3_SB</text>
<text x="20.9" y="169.8">5V_SBY</text>
<text x="144.9" y="172.4">PWRBTN_N</text>
<text x="147.8" y="169.8">3V3_SB</text>
<text x="363.2" y="169.8">5V_SBY</text>
<text x="363.2" y="172.4">3V3_SB</text>
<text x="389.1" y="172.4">USB10G_P21_HUBUP</text>
<text x="393" y="169.8">USB10G_CPU0_3</text>
<text x="16.9" y="174.9">RAIL_EN_S5</text>
<text x="16.9" y="177.5">RAIL_EN_S0</text>
<text x="109.2" y="180">RAILS_PGOOD</text>
<text x="145.4" y="174.9">RSTBTN_N</text>
<text x="236.2" y="177.5">PWR_BTN_L</text>
<text x="236.2" y="180">SYS_RESET_L</text>
<text x="261.9" y="180">PCIE_SSDA_LINK0_X4</text>
<text x="266.3" y="177.5">PCIE_GFX_L8_15</text>
<text x="267.5" y="174.9">PCIE_GFX_L0_7</text>
<text x="396.3" y="177.5">PCIE_ASM_X4</text>
<text x="396.9" y="180">ASM_REFCLK</text>
<text x="490.2" y="174.9">USB2_P21_HUB</text>
<text x="109.2" y="182.5">12V_CB</text>
<text x="109.2" y="185.1">5V_VIN_BULK</text>
<text x="236.2" y="182.5">RSMRST_L</text>
<text x="236.2" y="185.1">PWR_GOOD</text>
<text x="261.9" y="182.5">PCIE_SSDA_LINK1_X4</text>
<text x="268.9" y="185.1">GPP_CLK_GFX</text>
<text x="396.2" y="182.5">ASM_PERST_L</text>
<text x="490.2" y="185.1">ASM_CLKREQ_L</text>
<text x="109.2" y="187.6">3V3_S5</text>
<text x="109.2" y="190.2">VDD_18_S5</text>
<text x="145.8" y="187.6">SLP_S3_L</text>
<text x="145.8" y="190.2">SLP_S5_L</text>
<text x="266.4" y="187.6">GPP_CLK_SSDA0</text>
<text x="266.4" y="190.2">GPP_CLK_SSDA1</text>
<text x="394.8" y="187.6">PCIE_I226A_X1</text>
<text x="395.4" y="190.2">I226A_REFCLK</text>
<text x="109.2" y="192.7">VDD_33_S5</text>
<text x="109.2" y="195.2">VDD_MISC_S5</text>
<text x="109.2" y="197.8">VDDIO_MEM_S3</text>
<text x="142.5" y="195.2">THERMTRIP_L</text>
<text x="144" y="192.7">PCIE_RST_L</text>
<text x="236.2" y="197.8">VR_EN</text>
<text x="270.7" y="192.7">USB2_CPU0</text>
<text x="363.2" y="197.8">RSTBTN_N</text>
<text x="363.2" y="195.2">PWRBTN_N</text>
<text x="394.6" y="192.7">I226A_PERST_L</text>
<text x="394.6" y="197.8">PCIE_I226B_X1</text>
<text x="490.2" y="195.2">I226A_CLKREQ_L</text>
<text x="109.2" y="200.3">PROM21_RAILS</text>
<text x="109.2" y="202.9">I2C0_SCL</text>
<text x="144.9" y="200.3">VR_PGOOD</text>
<text x="236.2" y="202.9">RAIL_EN_S5</text>
<text x="272.3" y="200.3">SUS_S3_N</text>
<text x="272.3" y="202.9">SUS_S5_N</text>
<text x="394.4" y="202.9">I226B_PERST_L</text>
<text x="395.2" y="200.3">I226B_REFCLK</text>
<text x="109.2" y="205.4">I2C0_SDA</text>
<text x="109.2" y="207.9">PWR_ALERT_N</text>
<text x="142.1" y="207.9">RAILS_PGOOD</text>
<text x="236.2" y="205.4">RAIL_EN_S0</text>
<text x="267.5" y="205.4">RSMRST_OUT_N</text>
<text x="272.7" y="207.9">PLTRST_N</text>
<text x="399.3" y="207.9">SUS_S3_N</text>
<text x="490.2" y="205.4">I226B_CLKREQ_L</text>
<text x="236.2" y="213">SUS_S5_N</text>
<text x="236.2" y="215.6">RSMRST_OUT_N</text>
<text x="236.2" y="210.5">SUS_S3_N</text>
<text x="269" y="215.6">PWR_ALERT_N</text>
<text x="269.2" y="210.5">THERMTRIP_N</text>
<text x="363.2" y="213">CARRIER_HOT_N</text>
<text x="399.3" y="210.5">SUS_S5_N</text>
<text x="490.2" y="213">WAKE_L</text>
<text x="490.2" y="215.6">BB_PWR_BTN_N</text>
<text x="236.2" y="218.1">PLTRST_N</text>
<text x="236.2" y="220.6">THERMTRIP_N</text>
<text x="269.5" y="218.1">FAN_PWMOUT</text>
<text x="363.2" y="220.6">FAN_TACHIN</text>
<text x="490.2" y="220.6">SMB_ALERT_N</text>
<text x="490.2" y="218.1">I2C_BB</text>
<text x="139.9" y="223.2">CARRIER_HOT_N</text>
<text x="236.2" y="225.7">PROCHOT_L</text>
<text x="363.2" y="223.2">UART0</text>
<text x="363.2" y="225.7">I2C0_SCL</text>
<text x="236.2" y="228.3">UART0</text>
<text x="236.2" y="230.8">I2C0_SCL</text>
<text x="236.2" y="233.3">I2C0_SDA</text>
<text x="363.2" y="233.3">SMB0_SDA</text>
<text x="363.2" y="228.3">I2C0_SDA</text>
<text x="363.2" y="230.8">SMB0_SCL</text>
<text x="143.7" y="238.4">FAN_TACHIN</text>
<text x="236.2" y="235.9">FAN_PWMOUT</text>
<text x="363.2" y="235.9">WAKE_L</text>
<text x="236.2" y="241">FCH_SPI</text>
<text x="236.2" y="243.5">FCH_UART0</text>
<text x="236.2" y="246">CLK_48M</text>
<text x="236.2" y="248.6">RTC_32K</text>
<text x="236.2" y="251.1">VBAT_RTC_CB</text>
<text x="142" y="256.2">SMB_ALERT_N</text>
<text x="236.2" y="253.7">I2C_BB</text>
<text x="140.4" y="258.7">BB_PWR_BTN_N</text>
</g>
<g font-size="1.8" fill="#006464">
<text x="38.1" y="37.4">CPU:</text>
<text x="39.6" y="41.5">VDDCR</text>
<text x="43.7" y="37.4">Socket</text>
<text x="51.2" y="37.4">AM5</text>
<text x="56.1" y="37.4">(Ryzen</text>
<text x="63.6" y="37.4">7000/9000,</text>
<text x="76.4" y="37.4">142</text>
<text x="81.2" y="37.4">W PPT cap)</text>
<text x="165.1" y="37.4">SVI3</text>
<text x="166.6" y="41.5">12V_CB</text>
<text x="170.4" y="37.4">VRM: TI TPS53685</text>
<text x="189.4" y="37.4">(VDDCR</text>
<text x="197.6" y="37.4">+</text>
<text x="200.3" y="37.4">VDDCR_SOC +</text>
<text x="215.2" y="37.4">VDD_MISC)</text>
<text x="292.1" y="37.4">DDR5</text>
<text x="298.3" y="37.4">2DPC:</text>
<text x="305.1" y="37.4">4</text>
<text x="307.5" y="37.4">x</text>
<text x="309.7" y="37.4">UDIMM</text>
<text x="316.9" y="37.4">vertical</text>
<text x="325.2" y="37.4">(back)</text>
<text x="341.7" y="41.5">DDR5_CHA</text>
<text x="419.1" y="37.4">PROM21</text>
<text x="428" y="37.4">chipset</text>
<text x="436" y="37.4">-</text>
<text x="438.8" y="37.4">PLACEHOLDER -</text>
<text x="455.9" y="37.4">pinout</text>
<text x="462" y="41.5">PCIE_PROM21_X4</text>
<text x="463" y="37.4">pending</text>
<text x="471.6" y="37.4">datasheet</text>
<text x="39.6" y="44">VDDCR_SOC</text>
<text x="39.6" y="46.6">VDD_MISC</text>
<text x="166.6" y="44">VR_EN</text>
<text x="214.6" y="46.6">VR_PGOOD</text>
<text x="293.6" y="46.6">5V_VIN_BULK</text>
<text x="341.5" y="44">DDR5_CHB</text>
<text x="420.6" y="44">GPP_CLK_PROM21</text>
<text x="420.6" y="46.6">PCIE_RST_L</text>
<text x="39.6" y="49.1">VDDIO_MEM_S3</text>
<text x="39.6" y="51.7">VDD_18_S5</text>
<text x="215.7" y="49.1">SVI3_CLK</text>
<text x="216" y="51.7">SVI3_DAT</text>
<text x="293.6" y="49.1">3V3_S5</text>
<text x="341.8" y="51.7">SMB0_SCL</text>
<text x="420.6" y="49.1">PROM21_RAILS</text>
<text x="466" y="51.7">PCIE_ASM_X4</text>
<text x="39.6" y="54.2">VDD_33_S5</text>
<text x="39.6" y="56.7">VDD_MISC_S5</text>
<text x="88.7" y="59.3">SVI3_CLK</text>
<text x="211.8" y="54.2">SVI3_ALERT_L</text>
<text x="213.6" y="56.7">PROCHOT_L</text>
<text x="218.2" y="59.3">VDDCR</text>
<text x="341.7" y="54.2">SMB0_SDA</text>
<text x="464.4" y="59.3">ASM_CLKREQ_L</text>
<text x="465.8" y="56.7">ASM_PERST_L</text>
<text x="466.6" y="54.2">ASM_REFCLK</text>
<text x="84.8" y="64.4">SVI3_ALERT_L</text>
<text x="89" y="61.8">SVI3_DAT</text>
<text x="213.5" y="61.8">VDDCR_SOC</text>
<text x="215.3" y="64.4">VDD_MISC</text>
<text x="464.4" y="61.8">PCIE_I226A_X1</text>
<text x="465" y="64.4">I226A_REFCLK</text>
<text x="86.6" y="66.9">PROCHOT_L</text>
<text x="87.5" y="72">DDR5_CHB</text>
<text x="87.7" y="69.4">DDR5_CHA</text>
<text x="215.6" y="69.4">I2C0_SDA</text>
<text x="215.6" y="66.9">I2C0_SCL</text>
<text x="462.8" y="69.4">I226A_CLKREQ_L</text>
<text x="464.2" y="66.9">I226A_PERST_L</text>
<text x="464.2" y="72">PCIE_I226B_X1</text>
<text x="87.7" y="77.1">SMB0_SDA</text>
<text x="87.8" y="74.5">SMB0_SCL</text>
<text x="464.1" y="77.1">I226B_PERST_L</text>
<text x="464.8" y="74.5">I226B_REFCLK</text>
<text x="83.2" y="82.1">PCIE_GFX_L0_7</text>
<text x="89.7" y="79.6">FCH_SPI</text>
<text x="458.7" y="82.1">USB10G_P21_HUBUP</text>
<text x="462.6" y="79.6">I226B_CLKREQ_L</text>
<text x="77.6" y="87.2">PCIE_SSDA_LINK0_X4</text>
<text x="77.6" y="89.8">PCIE_SSDA_LINK1_X4</text>
<text x="82" y="84.7">PCIE_GFX_L8_15</text>
<text x="463.8" y="84.7">USB2_P21_HUB</text>
<text x="81" y="92.3">PCIE_PROM21_X4</text>
<text x="84.5" y="94.8">GPP_CLK_GFX</text>
<text x="82.1" y="97.4">GPP_CLK_SSDA0</text>
<text x="82.1" y="99.9">GPP_CLK_SSDA1</text>
<text x="80.3" y="102.5">GPP_CLK_PROM21</text>
<text x="81.7" y="107.5">USB10G_CPU0_3</text>
<text x="86.7" y="105">PCIE_RST_L</text>
<text x="39.6" y="112.6">CLK_48M</text>
<text x="86.3" y="110.1">USB2_CPU0</text>
<text x="39.6" y="115.2">RTC_32K</text>
<text x="39.6" y="117.7">VBAT_RTC_CB</text>
<text x="39.6" y="120.2">PWR_BTN_L</text>
<text x="39.6" y="122.8">SYS_RESET_L</text>
<text x="39.6" y="125.3">RSMRST_L</text>
<text x="39.6" y="127.9">PWR_GOOD</text>
<text x="90.4" y="130.4">WAKE_L</text>
<text x="88.5" y="132.9">SLP_S3_L</text>
<text x="88.5" y="135.5">SLP_S5_L</text>
<text x="85.1" y="138">THERMTRIP_L</text>
<text x="86.9" y="140.6">FCH_UART0</text>
<text x="38.1" y="166.9">Platform</text>
<text x="47.4" y="166.9">power:</text>
<text x="54.7" y="166.9">12</text>
<text x="58.3" y="166.9">V entry</text>
<text x="66.5" y="166.9">(LUG1/LUG2),</text>
<text x="80.9" y="166.9">TPS259851</text>
<text x="92.8" y="166.9">eFuse,</text>
<text x="100" y="166.9">aux</text>
<text x="104.5" y="166.9">+</text>
<text x="107.3" y="166.9">PROM21</text>
<text x="116.2" y="166.9">rails</text>
<text x="165.1" y="166.9">EC,</text>
<text x="169.3" y="166.9">firmware,</text>
<text x="179.2" y="166.9">clocks,</text>
<text x="187.1" y="166.9">RTC (on-board</text>
<text x="203" y="166.9">CR2032),</text>
<text x="213" y="166.9">debug</text>
<text x="292.1" y="166.9">J1</text>
<text x="295.4" y="166.9">Amphenol</text>
<text x="305.8" y="166.9">ME1022410103011</text>
<text x="325.2" y="166.9">Mini</text>
<text x="330.2" y="166.9">Cool</text>
<text x="335.6" y="166.9">Edge</text>
<text x="341.3" y="166.9">224</text>
<text x="346.1" y="166.9">card</text>
<text x="351.5" y="166.9">edge</text>
<text x="419.1" y="166.9">J3</text>
<text x="422.4" y="166.9">MCIO-124</text>
<text x="433.5" y="166.9">to</text>
<text x="436.5" y="166.9">base</text>
<text x="442.1" y="166.9">board</text>
<text x="448.7" y="166.9">(rev</text>
<text x="453.5" y="166.9">2</text>
<text x="455.9" y="166.9">pinout)</text>
<text x="39.6" y="171">5V_SBY</text>
<text x="39.6" y="173.6">3V3_SB</text>
<text x="166.6" y="171">3V3_SB</text>
<text x="166.6" y="173.6">PWRBTN_N</text>
<text x="344.4" y="173.6">3V3_SB</text>
<text x="344.6" y="171">5V_SBY</text>
<text x="420.6" y="171">USB10G_CPU0_3</text>
<text x="420.6" y="173.6">USB10G_P21_HUBUP</text>
<text x="39.6" y="176.1">RAIL_EN_S5</text>
<text x="39.6" y="178.7">RAIL_EN_S0</text>
<text x="166.6" y="176.1">RSTBTN_N</text>
<text x="213.9" y="178.7">PWR_BTN_L</text>
<text x="293.6" y="176.1">PCIE_GFX_L0_7</text>
<text x="293.6" y="178.7">PCIE_GFX_L8_15</text>
<text x="420.6" y="178.7">PCIE_ASM_X4</text>
<text x="463.8" y="176.1">USB2_P21_HUB</text>
<text x="84.8" y="181.2">RAILS_PGOOD</text>
<text x="90.4" y="183.7">12V_CB</text>
<text x="212.2" y="181.2">SYS_RESET_L</text>
<text x="215" y="183.7">RSMRST_L</text>
<text x="293.6" y="181.2">PCIE_SSDA_LINK0_X4</text>
<text x="293.6" y="183.7">PCIE_SSDA_LINK1_X4</text>
<text x="420.6" y="181.2">ASM_REFCLK</text>
<text x="420.6" y="183.7">ASM_PERST_L</text>
<text x="85.2" y="186.3">5V_VIN_BULK</text>
<text x="87" y="191.4">VDD_18_S5</text>
<text x="90.5" y="188.8">3V3_S5</text>
<text x="166.6" y="188.8">SLP_S3_L</text>
<text x="166.6" y="191.4">SLP_S5_L</text>
<text x="214.2" y="186.3">PWR_GOOD</text>
<text x="293.6" y="186.3">GPP_CLK_GFX</text>
<text x="293.6" y="188.8">GPP_CLK_SSDA0</text>
<text x="293.6" y="191.4">GPP_CLK_SSDA1</text>
<text x="420.6" y="188.8">PCIE_I226A_X1</text>
<text x="420.6" y="191.4">I226A_REFCLK</text>
<text x="464.4" y="186.3">ASM_CLKREQ_L</text>
<text x="84.9" y="196.4">VDD_MISC_S5</text>
<text x="87" y="193.9">VDD_33_S5</text>
<text x="166.6" y="193.9">PCIE_RST_L</text>
<text x="166.6" y="196.4">THERMTRIP_L</text>
<text x="293.6" y="193.9">USB2_CPU0</text>
<text x="341.5" y="196.4">PWRBTN_N</text>
<text x="420.6" y="193.9">I226A_PERST_L</text>
<text x="462.8" y="196.4">I226A_CLKREQ_L</text>
<text x="83.4" y="199">VDDIO_MEM_S3</text>
<text x="83.5" y="201.5">PROM21_RAILS</text>
<text x="166.6" y="201.5">VR_PGOOD</text>
<text x="218.6" y="199">VR_EN</text>
<text x="293.6" y="201.5">SUS_S3_N</text>
<text x="342.1" y="199">RSTBTN_N</text>
<text x="420.6" y="199">PCIE_I226B_X1</text>
<text x="420.6" y="201.5">I226B_REFCLK</text>
<text x="84.6" y="209.1">PWR_ALERT_N</text>
<text x="88.6" y="206.6">I2C0_SDA</text>
<text x="88.6" y="204.1">I2C0_SCL</text>
<text x="166.6" y="209.1">RAILS_PGOOD</text>
<text x="213.6" y="204.1">RAIL_EN_S5</text>
<text x="213.6" y="206.6">RAIL_EN_S0</text>
<text x="293.6" y="204.1">SUS_S5_N</text>
<text x="293.6" y="206.6">RSMRST_OUT_N</text>
<text x="293.6" y="209.1">PLTRST_N</text>
<text x="420.6" y="204.1">I226B_PERST_L</text>
<text x="420.6" y="209.1">SUS_S3_N</text>
<text x="462.6" y="206.6">I226B_CLKREQ_L</text>
<text x="215" y="211.7">SUS_S3_N</text>
<text x="215" y="214.2">SUS_S5_N</text>
<text x="293.6" y="211.7">THERMTRIP_N</text>
<text x="336.6" y="214.2">CARRIER_HOT_N</text>
<text x="420.6" y="211.7">SUS_S5_N</text>
<text x="471.4" y="214.2">WAKE_L</text>
<text x="210.1" y="216.8">RSMRST_OUT_N</text>
<text x="211.8" y="221.8">THERMTRIP_N</text>
<text x="215.4" y="219.3">PLTRST_N</text>
<text x="293.6" y="216.8">PWR_ALERT_N</text>
<text x="293.6" y="219.3">FAN_PWMOUT</text>
<text x="340.3" y="221.8">FAN_TACHIN</text>
<text x="464.1" y="216.8">BB_PWR_BTN_N</text>
<text x="465.7" y="221.8">SMB_ALERT_N</text>
<text x="471.8" y="219.3">I2C_BB</text>
<text x="166.6" y="224.4">CARRIER_HOT_N</text>
<text x="213.6" y="226.9">PROCHOT_L</text>
<text x="342.6" y="226.9">I2C0_SCL</text>
<text x="345.5" y="224.4">UART0</text>
<text x="215.6" y="232">I2C0_SCL</text>
<text x="218.5" y="229.5">UART0</text>
<text x="341.8" y="232">SMB0_SCL</text>
<text x="342.6" y="229.5">I2C0_SDA</text>
<text x="166.6" y="239.6">FAN_TACHIN</text>
<text x="212.1" y="237.1">FAN_PWMOUT</text>
<text x="215.6" y="234.5">I2C0_SDA</text>
<text x="341.7" y="234.5">SMB0_SDA</text>
<text x="344.4" y="237.1">WAKE_L</text>
<text x="213.9" y="244.7">FCH_UART0</text>
<text x="216.7" y="242.2">FCH_SPI</text>
<text x="216" y="247.2">CLK_48M</text>
<text x="216.2" y="249.8">RTC_32K</text>
<text x="166.6" y="257.4">SMB_ALERT_N</text>
<text x="212" y="252.3">VBAT_RTC_CB</text>
<text x="217.8" y="254.9">I2C_BB</text>
<text x="166.6" y="259.9">BB_PWR_BTN_N</text>
</g>
<g font-size="1.8" fill="#725600">
<text x="292.1" y="60.7">File:</text>
<text x="297.3" y="60.7">ddr5.kicad_sch</text>
<text x="165.1" y="76">File:</text>
<text x="170.3" y="76">vrm_svi3.kicad_sch</text>
<text x="419.1" y="91.2">File:</text>
<text x="424.3" y="91.2">prom21.kicad_sch</text>
<text x="38.1" y="147.1">File:</text>
<text x="43.3" y="147.1">cpu_am5.kicad_sch</text>
<text x="38.1" y="215.7">File:</text>
<text x="43.3" y="215.7">power.kicad_sch</text>
<text x="419.1" y="228.4">File:</text>
<text x="424.3" y="228.4">iob_hs.kicad_sch</text>
<text x="292.1" y="243.6">File:</text>
<text x="297.3" y="243.6">cpu_link.kicad_sch</text>
<text x="165.1" y="266.5">File:</text>
<text x="170.3" y="266.5">ec_fw.kicad_sch</text>
</g>
</svg>
